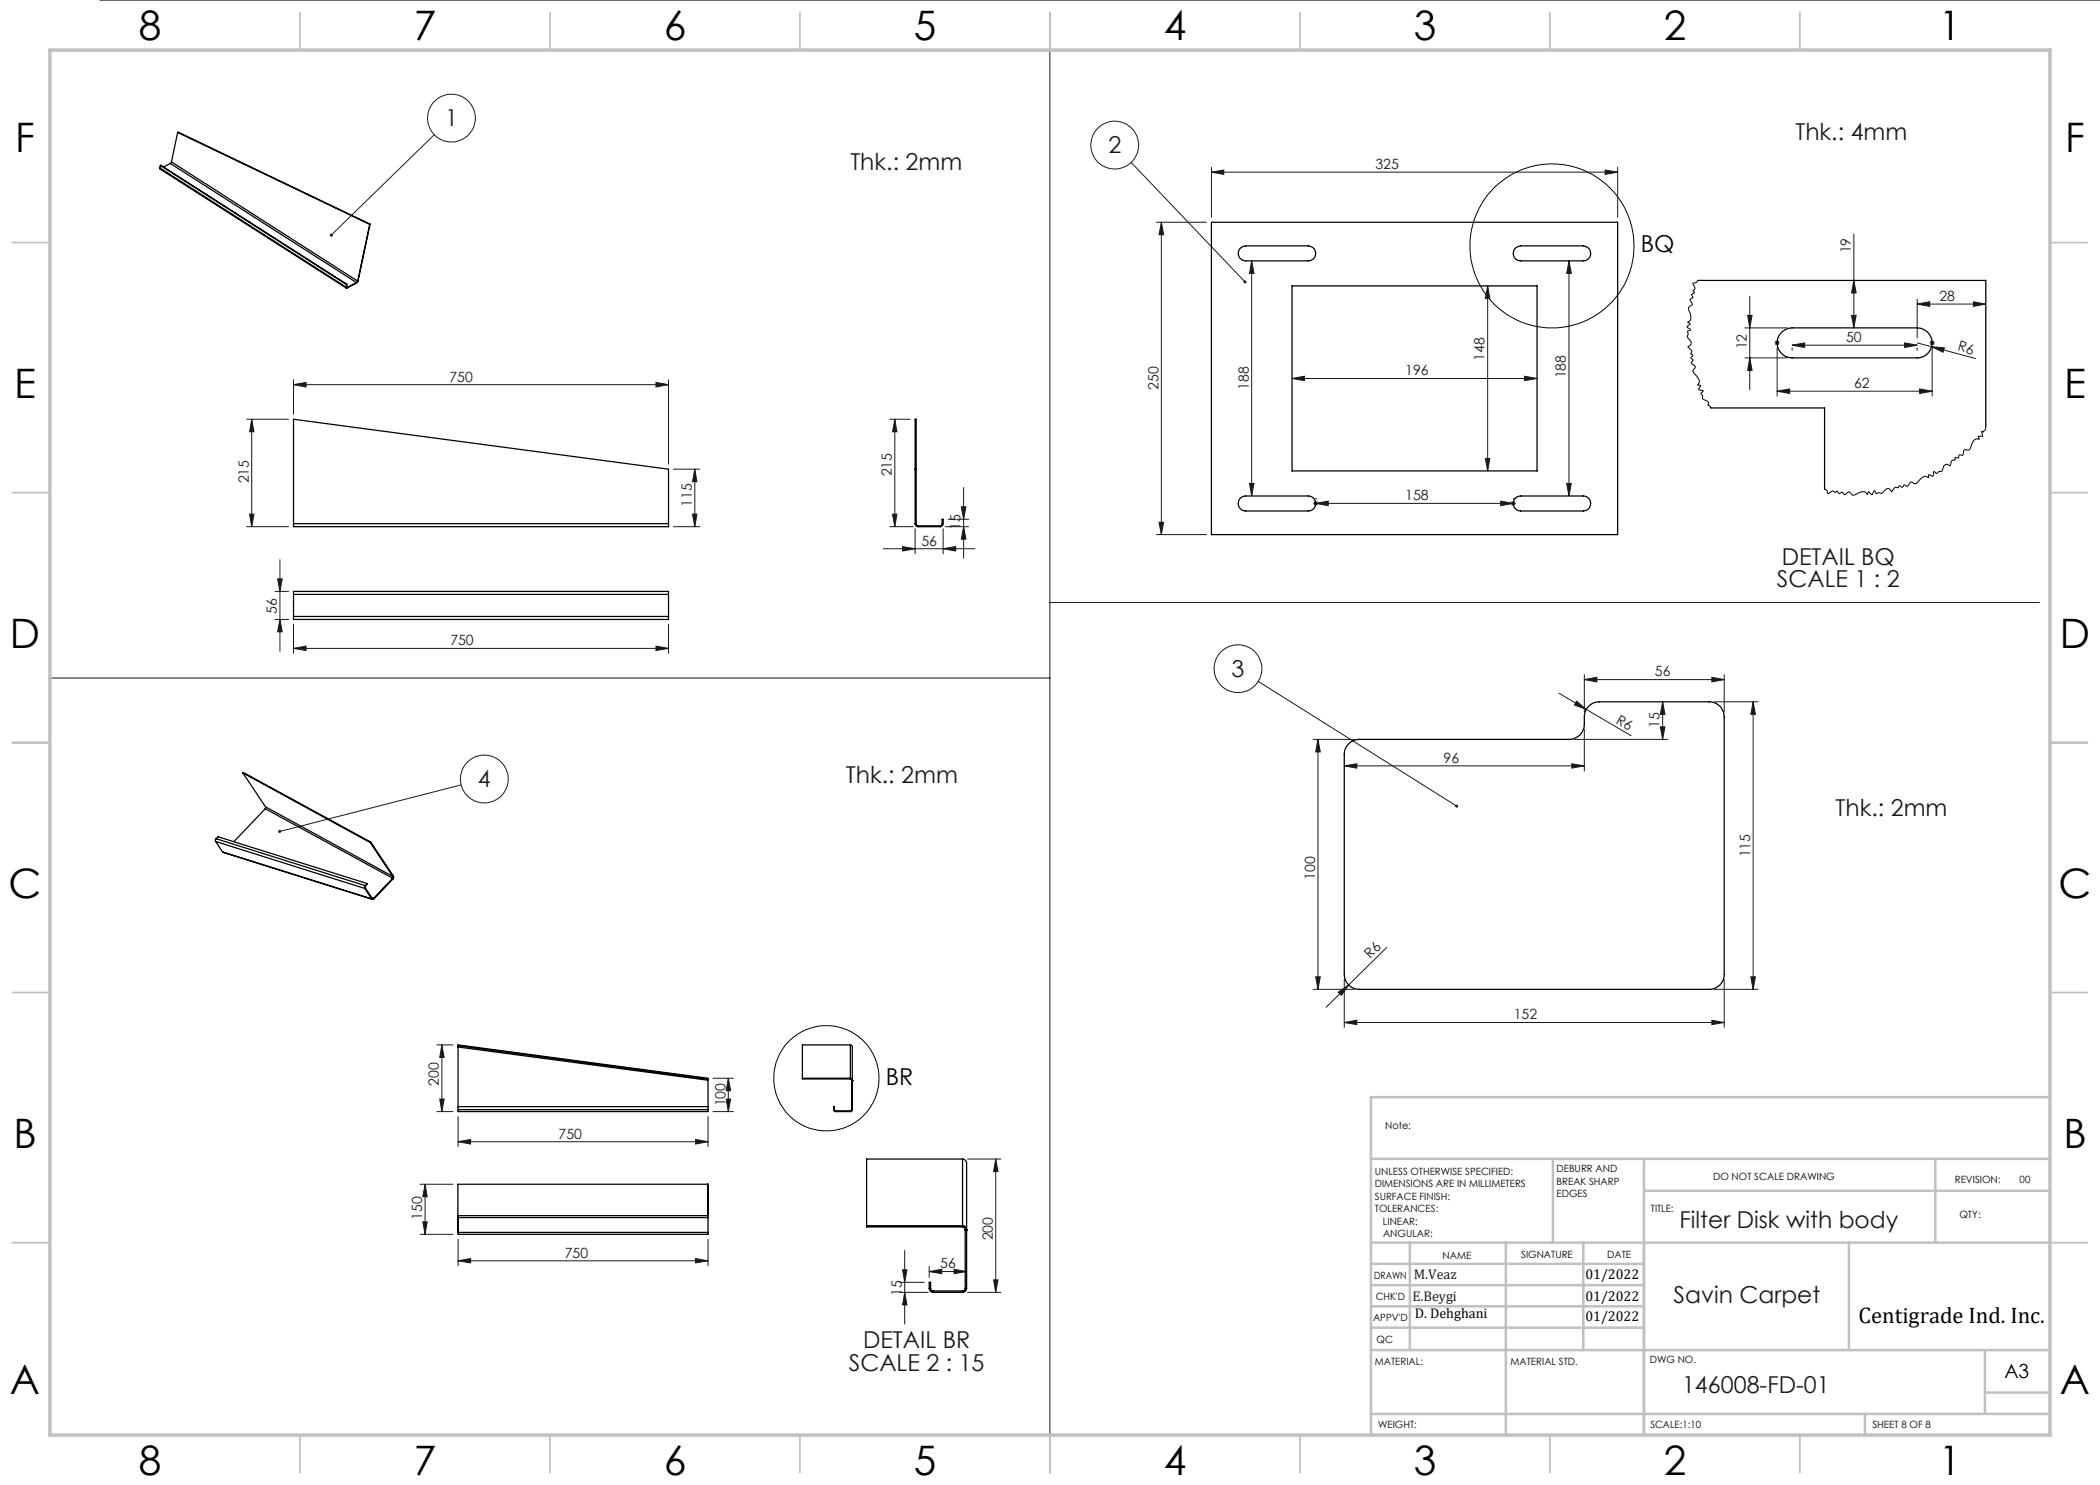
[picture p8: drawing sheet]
<svg xmlns="http://www.w3.org/2000/svg" width="420mm" height="297mm" viewBox="0 0 420 297" stroke-linecap="round" stroke-linejoin="round" font-family="sans-serif">
<g fill="none" stroke="#000" stroke-width=".2">
<circle cx="310.4" cy="49.2" r="16.4"/>
<circle cx="165.3" cy="215.7" r="10.5"/>
</g>
<g fill="none" stroke="#191924" stroke-width=".2">
<path d="M20 0h400M210 10v277M86.9 26.9l-20.6 20.1M226.2 32.5l22.8 23.9M242.3 34.4l2.5-.4v.9zM242.3 33.4v10M242.3 34.4h81.2M321 34l2.5 .4-2.5 .5zM323.5 33.4v10M231.3 44.4h10M232.3 44.4v62.5M232.3 44.4l.4 2.6h-.9z"/>
<path d="M250.3 52.2v47M250.3 52.2l.5 2.5h-.9zM297.5 57.2v37M297.5 57.2l.5 2.5h-.9zM313.8 52.2l.5 2.5h-1zM313.8 52.2v47M350 59.2v18.7M370.8 56.1l.4 2.5h-.9zM370.8 46.8v18.8M383.4 59.8v7.8M58.7 76.9l2.5-.4v.9zM58.7 75.9v7"/>
<path d="M58.7 76.9h75M131.2 76.5l2.5 .4-2.5 .5zM133.7 75.9v16.9M258.4 75.7l2.5-.5v.9zM258.4 75.7h49M304.9 75.2l2.5 .5-2.5 .4zM349 65.6h8.4M349 71.6h8.4M349.5 63.1h.9l-.4 2.5zM350 71.6l.4 2.5h-.9zM354.9 68.6h1M355.1 68.2l.7 .7"/>
<path d="M355.4 78.2l2.5-.4v.9zM355.4 68.1v1M355.4 69.6v9.6M355.4 78.2h31M355.8 68.2l-.7 .7M358.4 69l2.5-.4v.9zM358.4 69.6v.5M358.4 69h25M370.3 63.1h.9l-.4 2.5zM380.9 68.6l2.5 .4-2.5 .5zM383.4 68.6l2.9 .8M383.4 60.8l2.5-.4v.9z"/>
<path d="M383.4 69.6v.5M383.4 60.8h13.8M383.9 77.8l2.5 .4-2.5 .5zM385.9 68.6h1M386.1 68.2l.7 .7M386.3 69.4l2.6 .2-.3 .8zM386.3 69.4l8.8 2.3M386.4 68.1v1M386.4 69.6v9.6M386.8 68.2l-.7 .7M394.7 60.4l2.5 .4-2.5 .5zM49.4 83.9h8.3"/>
<path d="M50.3 83.9l.5 2.5h-.9zM50.3 83.9v21.4M134.7 93.8h5.2M139 93.8v11.5M139 93.8l.4 2.5h-.9zM177.9 83.9h4.1M179 83.9l.4 2.5h-.9zM179 83.9v21.4M192.7 97.5v14.2M249.9 96.7h.9l-.5 2.5zM263.1 99.7h.1M297.1 91.7h.9l-.5 2.5z"/>
<path d="M302.6 99.7h.1M313.3 96.7h1l-.5 2.5zM49.4 105.3h8.3M49.9 102.8h.9l-.5 2.5zM55 118.3h2.7M55.5 115.8h.9l-.4 2.5zM56 111.9v18.3M134.7 105.3h5.2M138.5 102.8h.9l-.4 2.5zM176.7 109.7h18.3M177.9 105.3h4.7M178.5 102.8h.9l-.4 2.5z"/>
<path d="M180.5 109.3l2.5 .4-2.5 .5zM183 105.8v5M188.6 109.7l2.5-.4v.9zM188.6 105.8v5M189 105.3h4.7M189.6 103.9h4.1M192.3 101.3h.9l-.5 2.6zM192.7 105.3l.5 2.5h-.9zM231.3 106.9h10M231.8 104.5h.9l-.4 2.4zM262.6 100.7h40.5M262.8 100.3l.7 .7"/>
<path d="M263.1 100.7l2.5-.5v.9zM263.1 100.2v1M263.5 100.3l-.7 .7M300.1 100.2l2.5 .5-2.5 .4zM302.3 100.3l.7 .7M302.6 100.2v1M303 100.3l-.7 .7M9.7 135.6h200.3M55 123.9h2.7M56 123.9l.4 2.5h-.9zM58.7 129.7l2.5-.5v.9zM58.7 124.9v5.8"/>
<path d="M58.7 129.7h75M131.2 129.2l2.5 .5-2.5 .4zM133.7 124.9v5.8M210 120.5h197.9M251.6 136.3l39.7 24.9M311.8 138.6l5.5 3.3M316.9 135.9l2.5-.4v.9zM316.9 134.9v7.5M316.9 135.9h27.9M342.4 135.5l2.4 .4-2.4 .5zM344.8 134.9v7.5M92.2 157l-36.2 9.3"/>
<path d="M262.6 147.9h8.3M263.6 147.9v50M263.6 147.9l.5 2.5h-1zM268.9 153.2l2.5-.5v.9zM268.9 153.2h48M314.4 152.7l2.5 .5-2.5 .4zM314.9 147.9h18.6M315.3 140.2l2 1.7-2.4-.9zM316.9 145.9v8.3M317.3 141.9l8.9 5.2M332.1 145.4h.9l-.5 2.5zM332.5 140.4v7.5"/>
<path d="M332.5 140.4l.5 2.5h-.9zM342.9 140.4h8.7M350.6 140.4v57.5M350.6 140.4l.5 2.5h-.9zM262.6 197.9h8.3M263.1 195.4h1l-.5 2.5zM267.7 198.4l2-1.4-1.4 2.1zM268.9 195.9v9.6M269.7 197l-4.5 4.5M277.4 189.5l-7.7 7.5M342.9 197.9h8.7M344.8 195.9v9.6"/>
<path d="M350.2 195.4h.9l-.5 2.5zM87.4 209h3.2M87.9 219.8h.9l-.4 2.5zM88.4 209v13.3M88.4 209l.4 2.5h-.9zM142.6 215.6h4.1M145.2 219.8h.9l-.4 2.5zM145.7 215.6l.4 2.6h-.9zM145.7 215.6v6.7M268.9 204.5l2.5-.5v.9zM268.9 204.5h75.9M342.4 204l2.4 .5-2.4 .4z"/>
<path d="M84 236.9h6.6M85 236.9l.4 2.5h-.8zM85 236.9v10M87.4 222.3h3.2M91.6 228.3l2.5-.4v.9zM91.6 223.3v6M91.6 228.3h50M139.1 227.9l2.5 .4-2.5 .5zM141.6 223.3v6M142.6 222.3h4.1M193.5 231.8h6.7M199.1 231.8l.5 2.5h-.9z"/>
<path d="M199.1 231.8v26.7M84 246.9h6.6M84.6 244.4h.8l-.4 2.5zM91.6 252.2l2.5-.5v.9zM91.6 247.9v5.2M91.6 252.2h50M139.1 251.7l2.5 .5-2.5 .4zM141.6 247.9v5.2M180 258.5h5.6M180 256.5h4.9M180.5 254h.9l-.5 2.5zM180.9 258.5l.5 2.5h-.9z"/>
<path d="M180.9 250.1v14.7M185.8 254.3l2.5-.4v.8zM185.8 253.3v2.2M185.8 254.3h7.5M190.8 253.9l2.5 .4-2.5 .4zM193.5 258.5h6.7M198.7 256h.9l-.5 2.5z"/>
<circle cx="90.3" cy="23.6" r="4.8"/>
<circle cx="222.9" cy="29" r="4.8"/>
<circle cx="247.6" cy="133.7" r="4.8"/>
<circle cx="96.9" cy="155.8" r="4.8"/>
</g>
<g fill="none" stroke="#c0c0c0" stroke-width=".35">
<path d="M60 2.5v7.5M110 2.5v7.5M160 2.5v7.5M210 2.5v7.5M260 2.5v7.5M310 2.5v7.5M360 2.5v7.5M2.5 48.5h7.5M410 48.5h7.5M2.5 98.5h7.5M410 98.5h7.5M2.5 148.5h7.5"/>
<path d="M410 148.5h7.5M2.5 198.5h7.5M410 198.5h7.5M2.5 248.5h7.5M410 248.5h7.5M60 287v7.5M110 287v7.5M160 287v7.5M210 287v7.5M260 287v7.5M310 287v7.5M360 287v7.5"/>
</g>
<g fill="none" stroke="#c0c0c0" stroke-width=".5">
<path d="M410 219.4h-135.8v67.4M274.2 231.8h135.8M310.6 231.8v16.7M328.8 231.8v55.2M328.8 238.2h81.2M387.1 231.8v16.7M274.2 248.5h135.8M274.2 257h54.6M274.2 252.8h54.6M282 248.5v21.5M301.2 248.5v38.3M316.7 248.5v21.5"/>
<path d="M369.8 248.5v21.5M274.2 265.5h54.6M274.2 261.3h54.6M274.2 270h135.8M397 270v12.8M397 278.5h13M274.2 282.8h135.8M373 282.8v4.2"/>
</g>
<path d="M10 10h400v277h-400z" fill="none" stroke="#c0c0c0" stroke-width=".7"/>
<g fill="#191924">
<path d="M267.7 198.4l2-1.4-1.4 2.1z"/>
<path d="M315.3 140.2l2 1.7-2.4-.9z"/>
<path d="M386.3 69.4l2.6 .2-.3 .8z"/>
<path d="M66 46.8v.4l.3-.2-.3 .2a.31 .31 0 0 0 .5 0 .31 .31 0 0 0 0-.4 .31 .31 0 0 0-.5 0zM248.8 56.2h-.1a.31 .31 0 0 0 .1 .4 .31 .31 0 0 0 .4 0l-.2-.2 .2 .2a.31 .31 0 0 0 0-.4 .31 .31 0 0 0-.4 0zM291.1 161v.4a.27 .27 0 0 0 .2 .1 .27 .27 0 0 0 .3-.1l-.3-.2 .3 .2a.31 .31 0 0 0-.1-.4 .31 .31 0 0 0-.4 0zM55.7 166.1l-.1 .3 .4-.1-.4 .1a.31 .31 0 0 0 .5 .2 .31 .31 0 0 0 .1-.5 .31 .31 0 0 0-.5 0z"/>
<path d="M263.1 100.7l2.5-.5v.9zM300.1 100.2l2.5 .5-2.5 .4zM355.4 78.2l2.5-.4v.9zM383.9 77.8l2.5 .4-2.5 .5z"/>
<path d="M188.6 109.7l2.5-.4v.9zM180.5 109.3l2.5 .4-2.5 .5z"/>
<path d="M321 34l2.5 .4-2.5 .5zM242.3 34.4l2.5-.4v.9zM304.9 75.2l2.5 .5-2.5 .4zM258.4 75.7l2.5-.5v.9z"/>
<path d="M358.4 69l2.5-.4v.9zM380.9 68.6l2.5 .4-2.5 .5zM383.4 60.8l2.5-.4v.9zM394.7 60.4l2.5 .4-2.5 .5zM268.9 204.5l2.5-.5v.9zM342.4 204l2.4 .5-2.4 .4zM316.9 135.9l2.5-.4v.9zM342.4 135.5l2.4 .4-2.4 .5zM268.9 153.2l2.5-.5v.9zM314.4 152.7l2.5 .5-2.5 .4z"/>
<path d="M91.6 228.3l2.5-.4v.9zM139.1 227.9l2.5 .4-2.5 .5z"/>
<path d="M58.7 76.9l2.5-.4v.9zM131.2 76.5l2.5 .4-2.5 .5z"/>
<path d="M199.1 231.8l.5 2.5h-.9zM198.7 256h.9l-.5 2.5z"/>
<path d="M56 123.9l.4 2.5h-.9zM55.5 115.8h.9l-.4 2.5zM297.1 91.7h.9l-.5 2.5zM297.5 57.2l.5 2.5h-.9zM370.3 63.1h.9l-.4 2.5zM370.8 56.1l.4 2.5h-.9zM332.1 145.4h.9l-.5 2.5zM332.5 140.4l.5 2.5h-.9z"/>
<path d="M313.3 96.7h1l-.5 2.5zM313.8 52.2l.5 2.5h-1z"/>
<path d="M87.9 219.8h.9l-.4 2.5zM88.4 209l.4 2.5h-.9z"/>
<path d="M192.3 101.3h.9l-.5 2.6zM192.7 105.3l.5 2.5h-.9zM179 83.9l.4 2.5h-.9zM178.5 102.8h.9l-.4 2.5z"/>
<path d="M49.9 102.8h.9l-.5 2.5zM50.3 83.9l.5 2.5h-.9zM232.3 44.4l.4 2.6h-.9zM231.8 104.5h.9l-.4 2.4zM250.3 52.2l.5 2.5h-.9zM249.9 96.7h.9l-.5 2.5zM263.6 147.9l.5 2.5h-1zM263.1 195.4h1l-.5 2.5zM350.6 140.4l.5 2.5h-.9zM350.2 195.4h.9l-.5 2.5zM85 236.9l.4 2.5h-.8zM84.6 244.4h.8l-.4 2.5z"/>
<path d="M138.5 102.8h.9l-.4 2.5zM139 93.8l.4 2.5h-.9z"/>
<path d="M349.5 63.1h.9l-.4 2.5zM350 71.6l.4 2.5h-.9z"/>
<path d="M145.7 215.6l.4 2.6h-.9zM145.2 219.8h.9l-.4 2.5zM180.5 254h.9l-.5 2.5zM180.9 258.5l.5 2.5h-.9z"/>
<path d="M185.8 254.3l2.5-.4v.8zM190.8 253.9l2.5 .4-2.5 .4z"/>
<path d="M58.7 129.7l2.5-.5v.9zM131.2 129.2l2.5 .5-2.5 .4zM91.6 252.2l2.5-.5v.9zM139.1 251.7l2.5 .5-2.5 .4z"/>
</g>
<g fill="none" stroke="#000" stroke-width=".25">
<path d="M32 33.6v.2l37.3 23.8M32 33.6l37.2 23.8M32.1 33.1l37.2 23.8M32.1 33.1l37.3 23.8M32.1 33.1l-.1 .5M34.1 32.7l37.2 23.8M34.1 32.7l-1.4 .7M34.3 32.4l-.2 .3M34.3 32.4l37.2 23.8M35.5 26.5l-1.2 5.9M35.5 26.5l38.4 18.4M35.5 26.5l.1-.1 38.4 18.4"/>
<path d="M69.2 57.4v.2h.2M69.3 57.4l.1 .1M69.3 57.4h-.1M69.3 56.9l-.1 .5M69.4 56.9h-.1M69.4 56.9l-.1 .5M69.4 57.5v.1M71.3 56.5l-1.9 1M71.3 56.5v.1M71.3 56.6l-1.9 1M71.5 56.2l-.2 .3M71.6 56.2l-.3 .4"/>
<path d="M71.6 56.2h-.1M73.9 44.9l-2.4 11.3M74 44.8l-.1 .1M74 44.8l-2.4 11.4M242.3 44.4h81.2v62.5h-81.2zM248 49.7l.5-.3 .6-.2h12.6a1.5 1.5 0 0 1 1.4 1.5 1.5 1.5 0 0 1-1.4 1.5h-12.6a1.5 1.5 0 0 1-1.3-.9 1.5 1.5 0 0 1 .2-1.6zM258.4 57.2h49v37h-49zM303 49.7l.5-.3 .6-.2h12.6a1.5 1.5 0 0 1 1.4 1.5 1.5 1.5 0 0 1-1.4 1.5h-12.6a1.5 1.5 0 0 1-1.3-.9 1.5 1.5 0 0 1 .2-1.6zM339.5 56.1h57.7v29.2M356.1 66.7a3.1 3.1 0 0 1 2.3-1.1h25a3 3 0 0 1 3 3 3 3 0 0 1-3 3h-25a2.98 2.98 0 0 1-2.7-1.7 2.98 2.98 0 0 1 .4-3.2zM183 93.8h.2M248.2 99.5l.9-.3h12.6a1.5 1.5 0 0 1 1.4 1.5 1.5 1.5 0 0 1-1.4 1.5h-12.6a1.5 1.5 0 0 1-1.4-1 1.5 1.5 0 0 1 .5-1.7z"/>
<path d="M303.2 99.5l.9-.3h12.6a1.5 1.5 0 0 1 1.4 1.5 1.5 1.5 0 0 1-1.4 1.5h-12.6a1.5 1.5 0 0 1-1.4-1 1.5 1.5 0 0 1 .5-1.7zM342.3 81.6h22.6v16.2M58.7 104.7v.6h75v-.6M58.7 118.9v-.6h75v.6M58.7 104.7h75M58.7 104.7v-20.8l75 9.9v10.9M58.7 118.9v4.4M58.7 118.9h75M133.7 118.9v4.4M183 104.7a.6 .6 0 0 0 .6 .6M183 104.7h.2M183 104.7v-20.8h.2v20.8"/>
<path d="M183.2 104.7l.1 .3 .3 .2M183.6 105.3h4.4M183.6 105.2v.1M183.6 105.2h4.4M188 105.2v.1M188.4 104.7l-.1 .3-.3 .2M188.4 104.7h.2M188.4 104.7v-.8h.2v.8M188.6 104.7a.6 .6 0 0 1-.6 .6M58.7 123.3v.6h75v-.6M58.7 123.3h75M48.6 154.6l.1-.1 25.5 13.9"/>
<path d="M48.6 154.6l25.4 13.9M48.6 154.6l4.5 6.8M269.7 148.8l1.2-.8 1-.1h42a3 3 0 0 0 3-3 3.9 3.9 0 0 1 1.2-4 2.83 2.83 0 0 1 1.8-.5h21.9a2.95 2.95 0 0 1 3 3v51.5a2.95 2.95 0 0 1-3 3h-69.9a3 3 0 0 1-3-3v-44a2.81 2.81 0 0 1 .8-2.1zM43.1 168.3l29.9 9.4M43.1 168.3l1.4 2.1M43.2 167.7l-.1 .3v.3M43.2 167.7l29.8 9.4M43.2 167.7l.4-.3 29.8 9.3M44.5 170.4l30 9.5M44.5 170.4l29.8 9.4M53.1 161.7l25.4 13.9M53.1 161.7l-6.3 6.6"/>
<path d="M53.1 161.4v.3M53.1 161.4l25.5 13.9M73 177.7l1.3 2.1M73 177.1v.6M73 177.1l.1 .1M73.1 177.6l-.1 .1M73.1 177.6l1.3 2.1M73.1 177.2v.4M73.4 176.7l.1 .1-.4 .4M73.4 176.7l-.4 .4M74 168.5l4.6 6.8M74.2 168.4l-.2 .1"/>
<path d="M74.2 168.4l4.5 6.8M74.3 179.8l.2 .1 .3-.1M74.4 179.6l.3 .1M74.4 179.7h.3M74.4 179.7l-.1 .1M74.7 179.7l.1 .1M78.5 175.7l.1 .1M78.5 175.7l-3.8 4M78.5 175.6v.1M78.5 175.6l.1 .2M78.6 175.3l-.1 .3M78.6 175.8l-3.8 4"/>
<path d="M78.6 175.8h-.1M78.7 175.2v.3l-.1 .3M78.7 175.2l-.1 .1M91.6 209.1v.3M91.6 209.1v-.1l50 6.6v.2M91.6 209.1l50 6.7M91.6 209.4v12.5M91.6 209.4l49.9 6.6M141.5 216l.1 5.9M141.6 215.8l-.1 .2M160.5 215.6h9.6l.4 .3-.1 .1M170.1 215.8l.3 .2"/>
<path d="M170.1 209l.4 .3v12.6M170.1 209h-9.6v6.8h9.6M170.1 209v6.8M170.4 216.1h.1M170.4 216v5.9M170.5 216.1h.1M91.6 221.9v.4h50v-.4M91.6 221.3h50M91.6 221.9h50M141.6 236.9v6.2M166.8 221.9v.2l.3 .2M166.8 221.9v-.6h.1v.6"/>
<path d="M166.8 221.9h.1M166.9 221.9l.2 .3M167.1 222.3h3M167.1 222.2h3M167.1 222.2v.1M170.1 222.2v.1M170.4 221.9l-.3 .3M170.4 221.9h.1M170.5 221.9l-.1 .3-.3 .1M192.5 231.8a.83 .83 0 0 1 .8 .8v25.1M192.5 231.8h-19.2v13.6h19.2M192.5 231.8v13.6"/>
<path d="M91.6 246.5h50M91.6 246.5v.4h50v-.4M141.6 243.1h-50v.4h50M141.6 243.1v.4M141.6 243.1v-6.2h-50v9.6M141.6 243.5v3M173.3 245.1h19.2a.78 .78 0 0 1 .8 .8h-.3M185.8 257.7a.85 .85 0 0 0 .9 .8M185.8 257.7h.3M185.8 257.7v-1.2h.3v1.2M186.1 257.7a.49 .49 0 0 0 .6 .5M186.7 258.2h5.8"/>
<path d="M186.7 258.5h5.8M186.7 258.2v.3M192.5 245.4a.54 .54 0 0 1 .5 .5M192.5 258.2v.3M193 257.7a.49 .49 0 0 1-.5 .5M193 246.1h.1M193 246.1h.3M193 257.7h.3M193 245.9v11.8M193.3 257.7a.85 .85 0 0 1-.8 .8M193.3 246.1h.1"/>
</g>
<path d="M339.5 56.1a.77 .77 0 0 1-.9 .5l.1 .4a.65 .65 0 0 1-.1 1.2l.3 .4-.6 .3 .3 .5-.6 .5 .2 .4a.62 .62 0 0 1 .1 .8 .74 .74 0 0 0-.6 .5 .74 .74 0 0 0 .2 .8 1.84 1.84 0 0 1 .1 1.8l-.5 .3 .5 .2v.2l-.6 .5 .7 .6-.6 .3a.65 .65 0 0 1 0 .9l.2 .5a.86 .86 0 0 1 .6 .9 .86 .86 0 0 1-.7 .8l.4 .3a.57 .57 0 0 1 .4 .5 .57 .57 0 0 1-.3 .6l.5 .2-.4 .5 .4 .6-.3 .6 .7 .5a.74 .74 0 0 1-.4 .9l.3 .7a2.14 2.14 0 0 1 1 1.7l-.4 .5 .6 .1-.4 .8 .9 .3-.4 .5v.1a.7 .7 0 0 1 .3 .9l1.2 .7v.2l-.1 .4a.59 .59 0 0 1 .5 .6h.2M397.2 85.3l-.1 .6-.3 .2a.35 .35 0 0 1-.5 .3l.2 .8h-.8l-.1 .2 .3 .4a1.42 1.42 0 0 0-1.6 1.2 .8 .8 0 0 1-1.1 1l-.4 .1-.3 .9h-.6l-.2 .6-.7-.1v.5a.81 .81 0 0 0-.9 1l-.1 .2-.6-.4a1.13 1.13 0 0 0-.9 1.2l-.3 .3a.77 .77 0 0 0-.8 .4l-.6-.4-.2 .9-.9-.2v.5a.79 .79 0 0 0-1-.1l-1.3 1.1a.56 .56 0 0 1-.9 0l-.3-.1-.2 .1-.5 .8-.7-.3-.3 .5-.7-.3-.1 .3a.8 .8 0 0 0-1.2 .7l-.2 .1-.1-.2a.62 .62 0 0 0-.7-.4l-.4 .2-.6 .7-.3 .1a.6 .6 0 0 0-.8 0l-.4-.6-.6 .9-.7-.6-.2 .5a1.1 1.1 0 0 0-1.6-.4l-.4 .2a.84 .84 0 0 1-1.3 0l-.5-.3-.8 .6-.5-.6-.5 .3-.5-.5-.3 .3-.5-.3-1.1 .5a.73 .73 0 0 0-.6-.9" fill="none" stroke="#000" stroke-width=".2"/>
<g font-size="8.1">
<text x="27.8" y="8">8</text>
<text x="82.8" y="8">7</text>
<text x="132.8" y="8">6</text>
<text x="182.8" y="8">5</text>
<text x="232.8" y="8">4</text>
<text x="282.8" y="8">3</text>
<text x="332.8" y="8">2</text>
<text x="387.8" y="8">1</text>
<text x="3" y="30.4">F</text>
<text x="413" y="30.4">F</text>
<text x="2.8" y="79.6">E</text>
<text x="412.8" y="79.6">E</text>
<text x="2" y="129.6">D</text>
<text x="412" y="129.6">D</text>
<text x="1.7" y="179.6">C</text>
<text x="411.7" y="179.6">C</text>
<text x="2.7" y="229.6">B</text>
<text x="412.7" y="229.6">B</text>
<text x="2" y="278.9">A</text>
<text x="412" y="278.9">A</text>
<text x="27.8" y="295">8</text>
<text x="82.8" y="295">7</text>
<text x="132.8" y="295">6</text>
<text x="182.8" y="295">5</text>
<text x="232.8" y="295">4</text>
<text x="282.8" y="295">3</text>
<text x="332.8" y="295">2</text>
<text x="387.8" y="295">1</text>
</g>
<g font-size="4.7" fill="#191924">
<text x="89" y="25.2">1</text>
<text x="359.1" y="28">Thk.: 4mm</text>
<text x="170.1" y="34">Thk.: 2mm</text>
<text x="221.7" y="30.6">2</text>
<text x="356.3" y="112.9">DETAIL BQ</text>
<text x="355.4" y="117.5">SCALE 1 : 2</text>
<text x="246.3" y="135.3">3</text>
<text x="95.6" y="157.4">4</text>
<text x="169.2" y="156.5">Thk.: 2mm</text>
<text x="367.1" y="163.2">Thk.: 2mm</text>
<text x="335.9" y="245.6">Filter Disk with body</text>
<text x="334.7" y="260.5">Savin Carpet</text>
<text x="172.6" y="269.6">DETAIL BR</text>
<text x="169.8" y="274.1">SCALE 2 : 15</text>
<text x="336.4" y="278.5">146008-FD-01</text>
</g>
<g font-size="4.7">
<text x="328.1" y="50.5">BQ</text>
<text x="177.2" y="216.9">BR</text>
</g>
<text font-size="4.5" x="371.7" y="264.6">Centigrade Ind. Inc.</text>
<text font-size="3.9" x="400.9" y="275.5">A3</text>
<g font-size="2.8" fill="#191924">
<text x="275.1" y="33.8">325</text>
<text x="370.2" y="50.7" transform="rotate(-90 370.2 50.7)">19</text>
<text x="387.9" y="60.2">28</text>
<text x="349.4" y="69.9" transform="rotate(-90 349.4 69.9)">12</text>
<text x="369.2" y="68.4">50</text>
<text x="391.4" y="70.1" transform="rotate(15 391.4 70.1)">R6</text>
<text x="89.9" y="76.3">750</text>
<text x="281.1" y="75.1">196</text>
<text x="296.9" y="72.2" transform="rotate(-90 296.9 72.2)">148</text>
<text x="313.2" y="75.7" transform="rotate(-90 313.2 75.7)">188</text>
<text x="370.8" y="77.6">62</text>
<text x="231.7" y="78" transform="rotate(-90 231.7 78)">250</text>
<text x="249.7" y="78" transform="rotate(-90 249.7 78)">188</text>
<text x="178.4" y="95.3" transform="rotate(-90 178.4 95.3)">215</text>
<text x="49.8" y="96.7" transform="rotate(-90 49.8 96.7)">215</text>
<text x="138.4" y="101.3" transform="rotate(-90 138.4 101.3)">115</text>
<text x="281.1" y="100">158</text>
<text x="192.1" y="106" transform="rotate(-90 192.1 106)">15</text>
<text x="184.3" y="109.1">56</text>
<text x="55.4" y="122.8" transform="rotate(-90 55.4 122.8)">56</text>
<text x="90.1" y="129">750</text>
<text x="331" y="135.3">56</text>
<text x="323" y="144.6" transform="rotate(30 323 144.6)">R6</text>
<text x="331.9" y="145.6" transform="rotate(-90 331.9 145.6)">15</text>
<text x="288.7" y="152.6">96</text>
<text x="350" y="171.5" transform="rotate(-90 350 171.5)">115</text>
<text x="263" y="175.9" transform="rotate(-90 263 175.9)">100</text>
<text x="274.1" y="191.9" transform="rotate(-45 274.1 191.9)">R6</text>
<text x="302.8" y="203.9">152</text>
<text x="87.8" y="217.2" transform="rotate(-90 87.8 217.2)">200</text>
<text x="145.1" y="221.3" transform="rotate(-90 145.1 221.3)">100</text>
<text x="111.7" y="227.7">750</text>
<text x="84.4" y="244" transform="rotate(-90 84.4 244)">150</text>
<text x="113" y="251.5">750</text>
<text x="198.6" y="248.1" transform="rotate(-90 198.6 248.1)">200</text>
<text x="188" y="253.7">56</text>
<text x="282.8" y="255.9">M.Veaz</text>
<text x="180.4" y="259.2" transform="rotate(-90 180.4 259.2)">15</text>
<text x="282.5" y="260.1">E.Beygi</text>
</g>
<g font-size="2.8">
<text x="317.1" y="255.9">01/2022</text>
<text x="282.9" y="263.6">D. Dehghani</text>
<text x="317.1" y="260.1">01/2022</text>
<text x="317.1" y="264.2">01/2022</text>
</g>
<g font-size="2">
<text x="277" y="225.8">Note:</text>
<text x="275" y="234.9">UNLESS OTHERWISE SPECIFIED:</text>
<text x="275" y="237.4">DIMENSIONS ARE IN MILLIMETERS</text>
<text x="275" y="239.9">SURFACE FINISH:</text>
<text x="311.3" y="234.5">DEBURR AND</text>
<text x="311.3" y="237">BREAK SHARP</text>
<text x="311.3" y="239.5">EDGES</text>
<text x="342.6" y="236">DO NOT SCALE DRAWING</text>
<text x="391" y="236.6">REVISION:</text>
<text x="403.9" y="236.6">00</text>
<text x="275" y="242.4">TOLERANCES:</text>
<text x="276.6" y="244.9">LINEAR:</text>
<text x="330.2" y="242.4">TITLE:</text>
<text x="391.9" y="243.7">QTY:</text>
<text x="276.6" y="247.4">ANGULAR:</text>
<text x="288.5" y="251.7">NAME</text>
<text x="304.2" y="251.7">SIGNATURE</text>
<text x="321.4" y="251.7">DATE</text>
<text x="274.8" y="255.9">DRAWN</text>
<text x="275.1" y="260.1">CHK'D</text>
<text x="274.6" y="264.2">APPV'D</text>
<text x="275.3" y="268.5">QC</text>
<text x="275" y="273">MATERIAL:</text>
<text x="302.1" y="273">MATERIAL STD.</text>
<text x="330" y="272.5">DWG NO.</text>
<text x="275.6" y="285.6">WEIGHT:</text>
<text x="330.1" y="285.6">SCALE:1:10</text>
<text x="374.5" y="285.6">SHEET 8 OF 8</text>
</g>
</svg>
